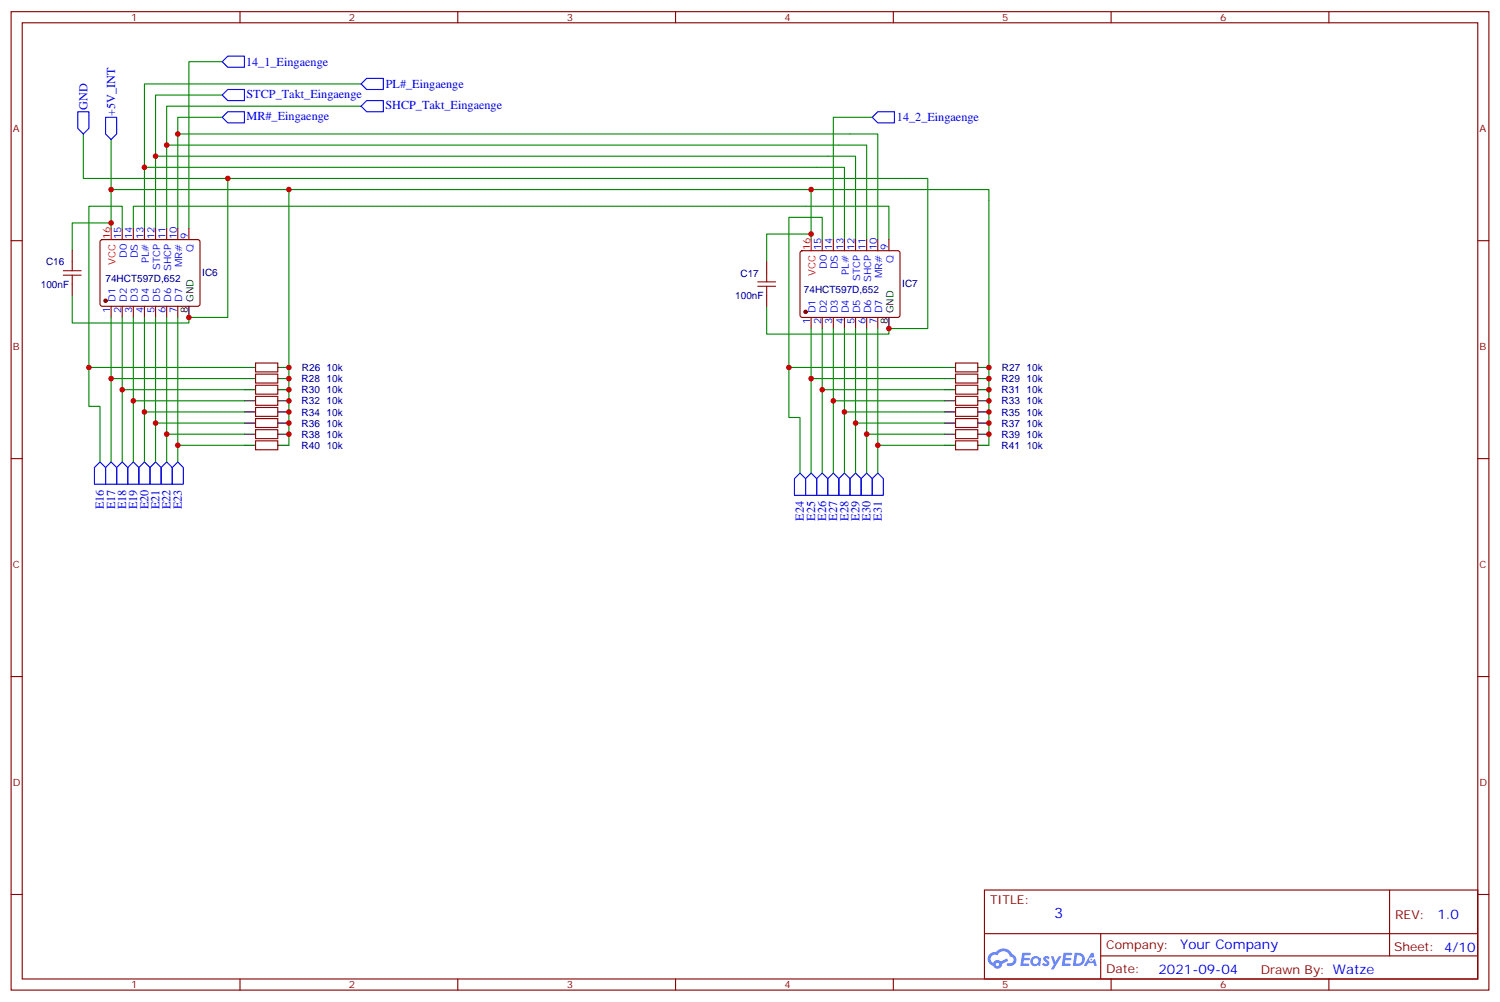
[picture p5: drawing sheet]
<svg xmlns="http://www.w3.org/2000/svg" width="476mm" height="318mm" viewBox="0 0 476 318" stroke-linecap="round" stroke-linejoin="round" font-family="sans-serif">
<g fill="none" stroke="#870000" stroke-width=".35">
<path d="M3.5 3.7h469.2v310.4h-469.2zM7.1 7.2h462.1v303.4h-462.1zM76.2 3.7v3.5M145.3 3.7v3.5M214.5 3.7v3.5M283.6 3.7v3.5M352.8 3.7v3.5M421.9 3.7v3.5M3.5 76.4h3.6M469.2 76.4h3.5M3.5 145.5h3.6M469.2 145.5h3.5"/>
<path d="M3.5 214.7h3.6M469.2 214.7h3.5M3.5 283.8h3.6M312.6 282.4h156.6v28.2h-156.6zM312.6 296.2h156.5M349.5 296.2v14.2M441.2 282.4v20.9M469.2 283.8h3.5M76.2 310.6v3.5M145.3 310.6v3.5M214.5 310.6v3.5M283.6 310.6v3.5"/>
<path d="M349.5 303.3h119.6M352.8 310.6v3.5M421.9 310.6v3.5"/>
</g>
<g fill="#5487ff">
<path d="M331.5 303.6a1.22 1.22 0 0 1 1.8 .2l-.4 .6a.47 .47 0 0 0-.4-.4 .47 .47 0 0 0-.5 .2l.2 .2a1.14 1.14 0 0 1 .8 1.8 1.14 1.14 0 0 1-1.9 0l-.3-.2 .5-.6 .8 .5a.29 .29 0 0 0 .3-.3 .29 .29 0 0 0-.3-.3 1.04 1.04 0 0 1-.6-1.7z"/>
<path d="M324.6 302.3h2.3l.3 .2-.1 .5-1.8 .1-.1 .8h1.5l.3 .4-.4 .4h-1.6l-.1 1.1h1.7l.2 .3-.2 .3-2.6 .1z"/>
<path d="M337.7 302.3l2.7 .2-.2 .5-1.8 .1-.1 .8h1.5l.3 .4-.3 .4h-1.6l-.2 1.1h1.7l.2 .3-.1 .3-2.7 .1z"/>
<path d="M346.5 302.3h.6l.4 1.3-.6 .3a.69 .69 0 0 0-1.1 .3 .69 .69 0 0 0 .5 .9 .69 .69 0 0 0 .9-.6l.5-.2 .5 2.2h-.8l-.2-.9h-1.7l-.5 .9h-.9z"/>
<path d="M333.7 303.4h.7l.7 1.8 1.1-1.8h.8l-2.5 4.2h-.8l.9-1.5z"/>
<path d="M341.2 302.3l-.6 4.2h1.4a2.11 2.11 0 0 0 2.4-2.1 2.11 2.11 0 0 0-2.5-2.1zM342 303.1a1.43 1.43 0 0 1 1.6 1.6 1.43 1.43 0 0 1-2 1.1z"/>
<path d="M327.5 303.9a1.54 1.54 0 0 0 0 2.2 1.54 1.54 0 0 0 2.1 .1l.6 .3 .3-2.3-.6-.3a1.49 1.49 0 0 0-2.4 0zM327.8 304.9a.95 .95 0 0 1 1.9 0 .95 .95 0 0 1-1.9 0z"/>
<path d="M314.3 302.7a2.18 2.18 0 0 0 1 3.7 1.44 1.44 0 0 0 1.7 .9 1.44 1.44 0 0 0 1.1-1.4l2-1.1-.4-.7-1.9 1a1.47 1.47 0 0 0-2.5 .4 1.39 1.39 0 0 1-.6-1.9 1.39 1.39 0 0 1 2-.5 2.12 2.12 0 0 1 2.1-1.3 2.12 2.12 0 0 1 1.9 1.7 1.14 1.14 0 0 1 1.1 1.4 1.14 1.14 0 0 1-1.6 .7 .43 .43 0 0 0-.6 .4 .43 .43 0 0 0 .4 .5 1.98 1.98 0 0 0 2.6-1.2 1.98 1.98 0 0 0-1.3-2.6 3.1 3.1 0 0 0-5.2-.6l-.9 .1zM316.1 306a.55 .55 0 0 1 1.1 0 .55 .55 0 0 1-1.1 0z"/>
<circle cx="346.5" cy="304.4" r=".26"/>
</g>
<g fill="none" stroke="#00f" stroke-width=".35">
<path d="M70.6 19.6l1.7-1.8h5.3v3.5h-5.3zM24.7 35.5h3.5v5.2l-1.7 1.8-1.8-1.8zM33.5 37.2h3.5v5.3l-1.7 1.8-1.8-1.8zM70.6 30.2l1.7-1.8h5.3v3.5h-5.3zM72.3 35.5h5.3v3.5h-5.3l-1.7-1.8zM114.7 26.6l1.7-1.7h5.3v3.5h-5.3zM114.7 33.7l1.7-1.8h5.3v3.6h-5.3zM278.7 35.5h5.3v3.5h-5.3l-1.8-1.8zM31.7 146.6l1.8 1.7v5.3h-3.5v-5.3zM35.3 146.6l1.7 1.7v5.3h-3.5v-5.3zM38.8 146.6l1.8 1.7v5.3h-3.6v-5.3zM42.3 146.6l1.8 1.7v5.3h-3.5v-5.3z"/>
<path d="M45.9 146.6l1.7 1.7v5.3h-3.5v-5.3zM49.4 146.6l1.8 1.7v5.3h-3.6v-5.3zM52.9 146.6l1.8 1.7v5.3h-3.5v-5.3zM54.7 148.3l1.7-1.7 1.8 1.7v5.3h-3.5zM254 150.1l1.8 1.8v5.3h-3.6v-5.3zM257.5 150.1l1.8 1.8v5.3h-3.5v-5.3zM259.3 151.9l1.8-1.8 1.7 1.8v5.3h-3.5zM264.6 150.1l1.7 1.8v5.3h-3.5v-5.3zM266.3 151.9l1.8-1.8 1.8 1.8v5.3h-3.6zM271.6 150.1l1.8 1.8v5.3h-3.5v-5.3zM275.2 150.1l1.7 1.8v5.3h-3.5v-5.3zM278.7 150.1l1.8 1.8v5.3h-3.6v-5.3z"/>
</g>
<g fill="none" stroke="#008700" stroke-width=".35">
<path d="M70.6 19.6h-10.6v52.9M70.6 37.2h-14.2v35.3M70.6 30.2h-21.2v42.3M114.7 26.6h-68.8v45.9M114.7 33.7h-61.8v38.8M276.9 37.2h-12.3v38.8M26.5 42.5v14.1h45.8v44.1h-12.3v1.8h-37.1v-8.8M35.3 44.3v28.2M45.9 53.1h222.2v22.9M49.4 49.6h222.2v26.4M52.9 46h222.3v30M56.4 42.5h222.3v33.5"/>
<path d="M72.3 56.6h222.3v47.6h-12.4v1.8h-38.8v-8.8M35.3 60.1h222.2v15.9M35.3 70.7h-12.4v8.9M38.8 72.5v-7.1h-10.6v63.5h3.5v17.7M42.3 72.5v-7.1h239.9v10.6M91.7 60.1v81.2M257.5 74.3h-14.1v8.8M257.5 60.1h56.5v81.2M261.1 76v-7h-10.6v63.5h3.5v17.6M28.2 116.6h49.4M35.3 100.7v45.9M38.8 100.7v45.9"/>
<path d="M42.3 100.7v45.9M45.9 100.7v45.9M49.4 100.7v45.9M52.9 100.7v45.9M56.4 100.7v45.9M250.5 116.6h49.4M257.5 104.2v45.9M261.1 104.2v45.9M264.6 104.2v45.9M268.1 104.2v45.9M271.6 104.2v45.9M275.2 104.2v45.9"/>
<path d="M278.7 104.2v45.9M35.3 120.1h42.3M38.8 123.6h38.8M42.3 127.2h35.3M45.9 130.7h31.7M49.4 134.2h28.2M52.9 137.8h24.7M257.5 120.1h42.4M261.1 123.6h38.8M264.6 127.2h35.3M268.1 130.7h31.8M271.6 134.2h28.3"/>
<path d="M275.2 137.8h24.7M56.4 141.3h21.2M278.7 141.3h21.2"/>
</g>
<g fill="none" stroke="#870000" stroke-width=".35">
<path d="M22.9 79.6v3.5M32 76.2l.5-.2 30.6 .1 .4 .6-.1 20.1-.6 .4-30.6-.1-.5-.6v-19.8zM38.8 72.5v3.5M42.3 72.5v3.5M45.9 72.5v3.5M49.4 72.5v3.5M52.9 72.5v3.5M56.4 72.5v3.5M60 72.5v3.5M254.2 79.8l.5-.2h30.6l.5 .7-.1 20-.7 .4h-30.6l-.4-.7v-19.7zM261.1 76v3.6M264.6 76v3.6"/>
<path d="M268.1 76v3.6M271.6 76v3.6M275.2 76v3.6M278.7 76v3.6M282.2 76v3.6M22.9 90.1v3.6M35.3 97.2v3.5M38.8 97.2v3.5M42.3 97.2v3.5M45.9 97.2v3.5M49.4 97.2v3.5M52.9 97.2v3.5"/>
<path d="M56.4 97.2v3.5M243.4 83.1v3.5M243.4 93.7v3.5M81.1 118.7h7.1v2.8h-7.1zM81.1 115.2h7.1v2.8h-7.1zM257.5 100.7v3.5M261.1 100.7v3.5M264.6 100.7v3.5M268.1 100.7v3.5M271.6 100.7v3.5M275.2 100.7v3.5M278.7 100.7v3.5"/>
<path d="M303.4 118.7h7v2.8h-7zM303.4 115.2h7v2.8h-7zM81.1 139.9h7.1v2.8h-7.1zM81.1 136.3h7.1v2.9h-7.1zM81.1 132.8h7.1v2.8h-7.1zM81.1 129.3h7.1v2.8h-7.1zM81.1 125.8h7.1v2.8h-7.1zM81.1 122.2h7.1v2.9h-7.1zM303.4 139.9h7v2.8h-7zM303.4 136.3h7v2.9h-7zM303.4 132.8h7v2.8h-7zM303.4 129.3h7v2.8h-7z"/>
<path d="M303.4 125.8h7v2.8h-7zM303.4 122.2h7v2.9h-7z"/>
</g>
<g fill="#870000" stroke="#870000" stroke-width=".35">
<circle cx="255.8" cy="99" r=".53"/>
<circle cx="33.5" cy="95.4" r=".53"/>
</g>
<g fill="none" stroke="#000" stroke-width=".35">
<path d="M60 97.2v3.5M77.6 116.6h3.5M88.2 116.6h3.5M282.2 100.7v3.5M299.9 116.6h3.5M310.4 116.6h3.6M77.6 137.8h3.5M77.6 134.2h3.5M77.6 130.7h3.5M77.6 127.2h3.5M77.6 123.6h3.5M77.6 120.1h3.5"/>
<path d="M88.2 137.8h3.5M88.2 134.2h3.5M88.2 130.7h3.5M88.2 127.2h3.5M88.2 123.6h3.5M88.2 120.1h3.5M299.9 137.8h3.5M299.9 134.2h3.5M299.9 130.7h3.5M299.9 127.2h3.5M299.9 123.6h3.5M299.9 120.1h3.5"/>
<path d="M310.4 137.8h3.6M310.4 134.2h3.6M310.4 130.7h3.6M310.4 127.2h3.6M310.4 123.6h3.6M310.4 120.1h3.6M77.6 141.3h3.5M88.2 141.3h3.5M299.9 141.3h3.5M310.4 141.3h3.6"/>
</g>
<path d="M35.3 72.5v3.5M257.5 76v3.6" fill="none" stroke="#f00" stroke-width=".35"/>
<path d="M20.1 85.9h5.7M20.1 87.3h5.7M22.9 83.1v2.8M22.9 87.3v2.8M240.6 89.4h5.6M240.6 90.8h5.6M243.4 86.6v2.8M243.4 90.8v2.9" fill="none" stroke="#a10000" stroke-width=".35"/>
<g fill="#c00">
<circle cx="56.4" cy="42.5" r=".88"/>
<circle cx="52.9" cy="46" r=".88"/>
<circle cx="49.4" cy="49.6" r=".88"/>
<circle cx="45.9" cy="53.1" r=".88"/>
<circle cx="72.3" cy="56.6" r=".88"/>
<circle cx="35.3" cy="60.1" r=".88"/>
<circle cx="35.3" cy="70.7" r=".88"/>
<circle cx="60" cy="100.7" r=".88"/>
<circle cx="257.5" cy="74.3" r=".88"/>
<circle cx="282.2" cy="104.2" r=".88"/>
<circle cx="52.9" cy="137.8" r=".88"/>
<circle cx="49.4" cy="134.2" r=".88"/>
<circle cx="45.9" cy="130.7" r=".88"/>
<circle cx="42.3" cy="127.2" r=".88"/>
<circle cx="38.8" cy="123.6" r=".88"/>
<circle cx="35.3" cy="120.1" r=".88"/>
<circle cx="28.2" cy="116.6" r=".88"/>
<circle cx="275.2" cy="137.8" r=".88"/>
<circle cx="271.6" cy="134.2" r=".88"/>
<circle cx="268.1" cy="130.7" r=".88"/>
<circle cx="264.6" cy="127.2" r=".88"/>
<circle cx="261.1" cy="123.6" r=".88"/>
<circle cx="257.5" cy="120.1" r=".88"/>
<circle cx="250.5" cy="116.6" r=".88"/>
<circle cx="278.7" cy="141.3" r=".88"/>
<circle cx="56.4" cy="141.3" r=".88"/>
<circle cx="257.5" cy="60.1" r=".88"/>
<circle cx="91.7" cy="116.6" r=".88"/>
<circle cx="91.7" cy="120.1" r=".88"/>
<circle cx="91.7" cy="123.6" r=".88"/>
<circle cx="91.7" cy="127.2" r=".88"/>
<circle cx="91.7" cy="130.7" r=".88"/>
<circle cx="91.7" cy="134.2" r=".88"/>
<circle cx="91.7" cy="137.8" r=".88"/>
<circle cx="91.7" cy="60.1" r=".88"/>
<circle cx="314" cy="116.6" r=".88"/>
<circle cx="314" cy="120.1" r=".88"/>
<circle cx="314" cy="123.6" r=".88"/>
<circle cx="314" cy="127.2" r=".88"/>
<circle cx="314" cy="130.7" r=".88"/>
<circle cx="314" cy="134.2" r=".88"/>
<circle cx="314" cy="137.8" r=".88"/>
</g>
<text font-size="4.6" fill="#00f" x="334.7" y="291.4">3</text>
<g font-size="4.2" fill="#00f">
<text x="456.4" y="291.7">1.0</text>
<text x="374.7" y="301.2">Your Company</text>
<text x="367.8" y="309">2021-09-04</text>
</g>
<g font-size="3.9" fill="#00f">
<text x="78.1" y="20.9">14_1_Eingaenge</text>
<text x="122.5" y="27.9">PL#_Eingaenge</text>
<text x="27.8" y="34.9" transform="rotate(-90 27.8 34.9)">GND</text>
<text x="78.3" y="31">STCP_Takt_Eingaenge</text>
<text x="122.4" y="34.5">SHCP_Takt_Eingaenge</text>
<text x="36.6" y="36.7" transform="rotate(-90 36.6 36.7)">+5V_INT</text>
<text x="78.3" y="38.1">MR#_Eingaenge</text>
<text x="284.8" y="38.5">14_2_Eingaenge</text>
<text x="33" y="161.6" transform="rotate(-90 33 161.6)">E16</text>
<text x="36.5" y="161.6" transform="rotate(-90 36.5 161.6)">E17</text>
<text x="40.1" y="161.6" transform="rotate(-90 40.1 161.6)">E18</text>
<text x="43.6" y="161.6" transform="rotate(-90 43.6 161.6)">E19</text>
<text x="47.1" y="161.6" transform="rotate(-90 47.1 161.6)">E20</text>
<text x="50.6" y="161.6" transform="rotate(-90 50.6 161.6)">E21</text>
<text x="54.2" y="161.6" transform="rotate(-90 54.2 161.6)">E22</text>
<text x="57.7" y="161.6" transform="rotate(-90 57.7 161.6)">E23</text>
<text x="255.3" y="165.2" transform="rotate(-90 255.3 165.2)">E24</text>
<text x="258.8" y="165.2" transform="rotate(-90 258.8 165.2)">E25</text>
<text x="262.3" y="165.2" transform="rotate(-90 262.3 165.2)">E26</text>
<text x="265.8" y="165.2" transform="rotate(-90 265.8 165.2)">E27</text>
<text x="269.4" y="165.2" transform="rotate(-90 269.4 165.2)">E28</text>
<text x="272.9" y="165.2" transform="rotate(-90 272.9 165.2)">E29</text>
<text x="276.4" y="165.2" transform="rotate(-90 276.4 165.2)">E30</text>
<text x="280" y="165.2" transform="rotate(-90 280 165.2)">E31</text>
</g>
<g font-size="3.9" fill="#800">
<text x="314.3" y="287">TITLE:</text>
<text x="443" y="291.7">REV:</text>
<text x="351.2" y="301.2">Company:</text>
<text x="442.6" y="301.8">Sheet: 4/10</text>
<text x="351.2" y="308.9">Date:</text>
<text x="400.3" y="308.9">Drawn By: Watze</text>
</g>
<g font-size="3.2" fill="#800">
<text x="41.6" y="6.7">1</text>
<text x="110.8" y="6.7">2</text>
<text x="179.9" y="6.7">3</text>
<text x="249.1" y="6.7">4</text>
<text x="318.2" y="6.7">5</text>
<text x="387.3" y="6.7">6</text>
<text x="4.1" y="41.8">A</text>
<text x="469.7" y="41.8">A</text>
<text x="4.1" y="110.9">B</text>
<text x="469.7" y="110.9">B</text>
<text x="4.1" y="180.1">C</text>
<text x="469.7" y="180.1">C</text>
<text x="4.1" y="249.2">D</text>
<text x="469.7" y="249.2">D</text>
<text x="41.6" y="313.6">1</text>
<text x="110.8" y="313.6">2</text>
<text x="179.9" y="313.6">3</text>
<text x="249.1" y="313.6">4</text>
<text x="318.2" y="313.6">5</text>
<text x="387.3" y="313.6">6</text>
</g>
<g font-size="3.2" fill="#f00">
<text x="34.9" y="75.8" transform="rotate(-90 34.9 75.8)">16</text>
<text x="36.7" y="83.9" transform="rotate(-90 36.7 83.9)">VCC</text>
<text x="257.2" y="79.4" transform="rotate(-90 257.2 79.4)">16</text>
<text x="258.9" y="87.5" transform="rotate(-90 258.9 87.5)">VCC</text>
</g>
<g font-size="3.2" fill="#00f">
<text x="38.5" y="75.8" transform="rotate(-90 38.5 75.8)">15</text>
<text x="42" y="75.8" transform="rotate(-90 42 75.8)">14</text>
<text x="45.5" y="75.8" transform="rotate(-90 45.5 75.8)">13</text>
<text x="49" y="75.8" transform="rotate(-90 49 75.8)">12</text>
<text x="52.6" y="75.8" transform="rotate(-90 52.6 75.8)">11</text>
<text x="56.1" y="75.8" transform="rotate(-90 56.1 75.8)">10</text>
<text x="59.6" y="75.8" transform="rotate(-90 59.6 75.8)">9</text>
<text x="40.2" y="81.8" transform="rotate(-90 40.2 81.8)">D0</text>
<text x="43.7" y="81.9" transform="rotate(-90 43.7 81.9)">DS</text>
<text x="47.3" y="83.6" transform="rotate(-90 47.3 83.6)">PL#</text>
<text x="61.4" y="79.8" transform="rotate(-90 61.4 79.8)">Q</text>
<text x="260.7" y="79.4" transform="rotate(-90 260.7 79.4)">15</text>
<text x="264.2" y="79.4" transform="rotate(-90 264.2 79.4)">14</text>
<text x="267.8" y="79.4" transform="rotate(-90 267.8 79.4)">13</text>
<text x="271.3" y="79.4" transform="rotate(-90 271.3 79.4)">12</text>
<text x="274.8" y="79.4" transform="rotate(-90 274.8 79.4)">11</text>
<text x="278.3" y="79.4" transform="rotate(-90 278.3 79.4)">10</text>
<text x="281.9" y="79.4" transform="rotate(-90 281.9 79.4)">9</text>
<text x="283.6" y="83.4" transform="rotate(-90 283.6 83.4)">Q</text>
<text x="50.8" y="85.6" transform="rotate(-90 50.8 85.6)">STCP</text>
<text x="54.3" y="86" transform="rotate(-90 54.3 86)">SHCP</text>
<text x="57.9" y="84.8" transform="rotate(-90 57.9 84.8)">MR#</text>
<text x="262.5" y="85.3" transform="rotate(-90 262.5 85.3)">D0</text>
<text x="266" y="85.5" transform="rotate(-90 266 85.5)">DS</text>
<text x="269.5" y="87.1" transform="rotate(-90 269.5 87.1)">PL#</text>
<text x="273" y="89.1" transform="rotate(-90 273 89.1)">STCP</text>
<text x="276.6" y="89.5" transform="rotate(-90 276.6 89.5)">SHCP</text>
<text x="280.1" y="88.3" transform="rotate(-90 280.1 88.3)">MR#</text>
<text x="36.7" y="95.9" transform="rotate(-90 36.7 95.9)">D1</text>
<text x="40.2" y="95.9" transform="rotate(-90 40.2 95.9)">D2</text>
<text x="43.7" y="95.9" transform="rotate(-90 43.7 95.9)">D3</text>
<text x="47.3" y="95.9" transform="rotate(-90 47.3 95.9)">D4</text>
<text x="50.8" y="95.9" transform="rotate(-90 50.8 95.9)">D5</text>
<text x="54.3" y="95.9" transform="rotate(-90 54.3 95.9)">D6</text>
<text x="57.9" y="95.9" transform="rotate(-90 57.9 95.9)">D7</text>
<text x="34.9" y="99.4" transform="rotate(-90 34.9 99.4)">1</text>
<text x="38.5" y="99.4" transform="rotate(-90 38.5 99.4)">2</text>
<text x="42" y="99.4" transform="rotate(-90 42 99.4)">3</text>
<text x="45.5" y="99.4" transform="rotate(-90 45.5 99.4)">4</text>
<text x="49" y="99.4" transform="rotate(-90 49 99.4)">5</text>
<text x="52.6" y="99.4" transform="rotate(-90 52.6 99.4)">6</text>
<text x="56.1" y="99.4" transform="rotate(-90 56.1 99.4)">7</text>
<text x="258.9" y="99.4" transform="rotate(-90 258.9 99.4)">D1</text>
<text x="262.5" y="99.4" transform="rotate(-90 262.5 99.4)">D2</text>
<text x="266" y="99.4" transform="rotate(-90 266 99.4)">D3</text>
<text x="269.5" y="99.4" transform="rotate(-90 269.5 99.4)">D4</text>
<text x="273" y="99.4" transform="rotate(-90 273 99.4)">D5</text>
<text x="276.6" y="99.4" transform="rotate(-90 276.6 99.4)">D6</text>
<text x="280.1" y="99.4" transform="rotate(-90 280.1 99.4)">D7</text>
<text x="257.2" y="102.9" transform="rotate(-90 257.2 102.9)">1</text>
<text x="260.7" y="102.9" transform="rotate(-90 260.7 102.9)">2</text>
<text x="264.2" y="102.9" transform="rotate(-90 264.2 102.9)">3</text>
<text x="267.8" y="102.9" transform="rotate(-90 267.8 102.9)">4</text>
<text x="271.3" y="102.9" transform="rotate(-90 271.3 102.9)">5</text>
<text x="274.8" y="102.9" transform="rotate(-90 274.8 102.9)">6</text>
<text x="278.3" y="102.9" transform="rotate(-90 278.3 102.9)">7</text>
</g>
<g font-size="3.2" fill="#000080">
<text x="14.6" y="84.2">C16</text>
<text x="33.5" y="89.5">74HCT597D,652</text>
<text x="64.2" y="87.7">IC6</text>
<text x="235.1" y="87.7">C17</text>
<text x="13" y="91.3">100nF</text>
<text x="233.5" y="94.8">100nF</text>
<text x="255.3" y="93.1">74HCT597D,652</text>
<text x="286.5" y="91.2">IC7</text>
<text x="95.9" y="117.7">R26</text>
<text x="103.7" y="117.7">10k</text>
<text x="318.1" y="117.7">R27</text>
<text x="326" y="117.7">10k</text>
<text x="95.8" y="124.8">R30</text>
<text x="95.8" y="121.3">R28</text>
<text x="103.7" y="124.8">10k</text>
<text x="103.7" y="121.3">10k</text>
<text x="318" y="124.8">R31</text>
<text x="318" y="121.3">R29</text>
<text x="326" y="124.8">10k</text>
<text x="326" y="121.3">10k</text>
<text x="95.8" y="131.8">R34</text>
<text x="95.8" y="128.3">R32</text>
<text x="103.7" y="131.8">10k</text>
<text x="103.7" y="128.3">10k</text>
<text x="318" y="131.8">R35</text>
<text x="318" y="128.3">R33</text>
<text x="326" y="131.8">10k</text>
<text x="326" y="128.3">10k</text>
<text x="95.8" y="135.4">R36</text>
<text x="103.7" y="135.4">10k</text>
<text x="318" y="135.4">R37</text>
<text x="326" y="135.4">10k</text>
<text x="95.8" y="142.4">R40</text>
<text x="95.8" y="138.9">R38</text>
<text x="103.7" y="138.9">10k</text>
<text x="103.7" y="142.4">10k</text>
<text x="318" y="142.4">R41</text>
<text x="318" y="138.9">R39</text>
<text x="326" y="138.9">10k</text>
<text x="326" y="142.4">10k</text>
</g>
<g font-size="3.2">
<text x="61.4" y="95.9" transform="rotate(-90 61.4 95.9)">GND</text>
<text x="59.6" y="99.4" transform="rotate(-90 59.6 99.4)">8</text>
<text x="283.6" y="99.4" transform="rotate(-90 283.6 99.4)">GND</text>
<text x="281.9" y="102.9" transform="rotate(-90 281.9 102.9)">8</text>
</g>
</svg>
